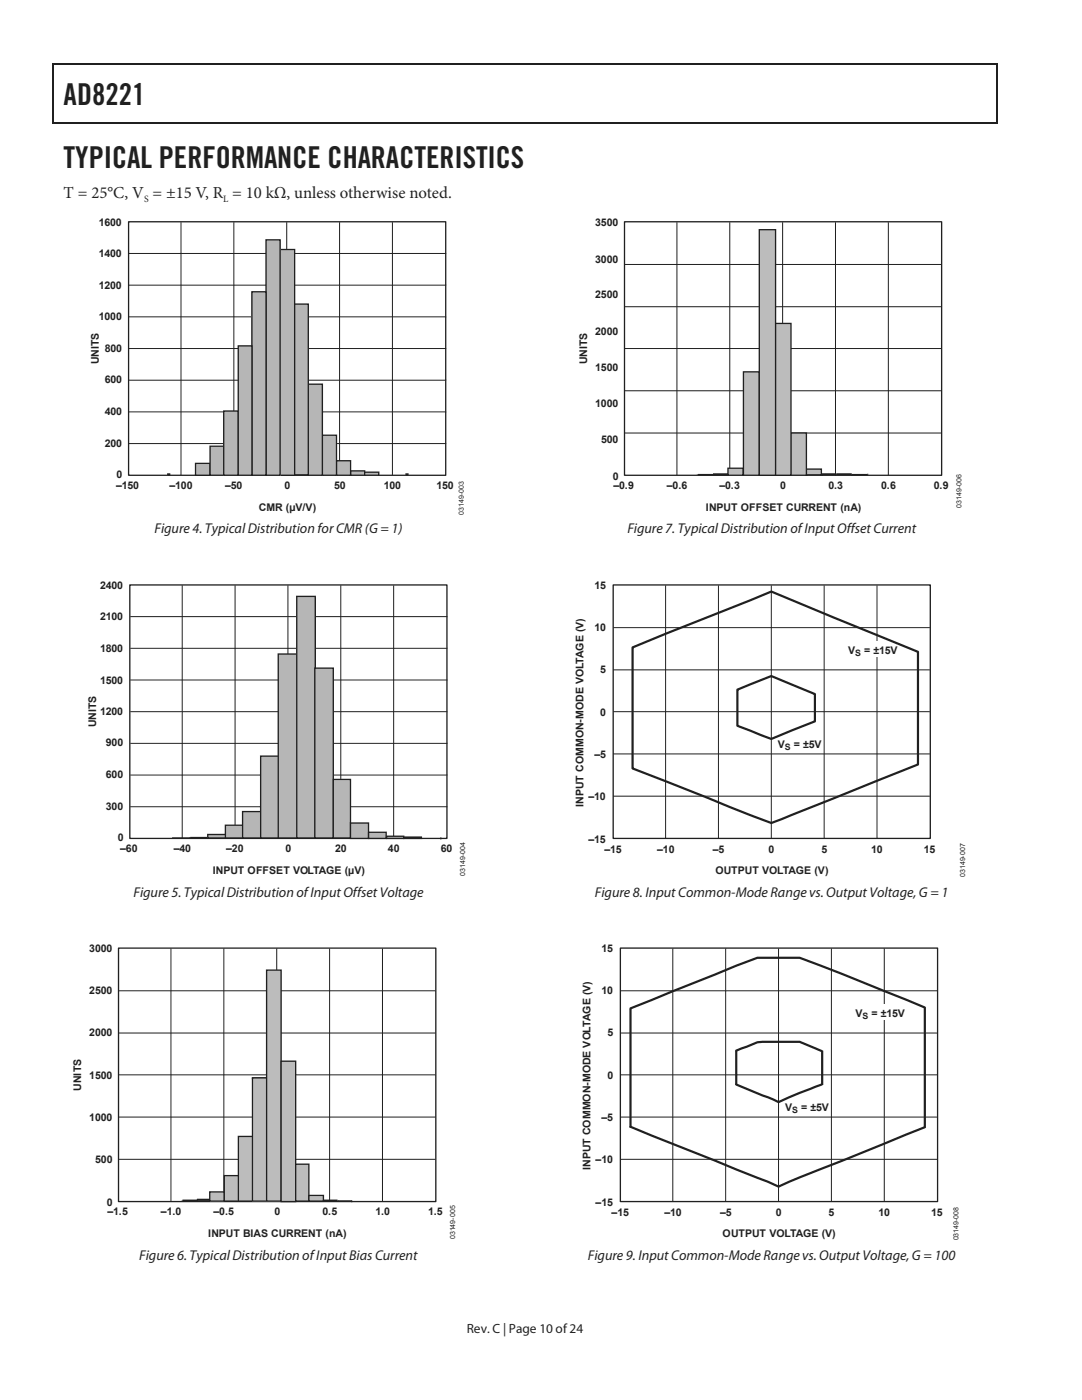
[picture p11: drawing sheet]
<svg xmlns="http://www.w3.org/2000/svg" width="216mm" height="279mm" viewBox="0 0 216 279" stroke-linecap="round" stroke-linejoin="round" font-family="sans-serif">
<g fill="#231f20">
<path d="M10.5 12.7h.3v1h-.3z" fill-rule="evenodd"/>
<path d="M10.5 12.7h.3v.3h-.3z" fill-rule="evenodd"/>
</g>
<path d="M10.8 12.8h122.5" fill="none" stroke="#231f20" stroke-width=".25"/>
<path d="M133.3 12.7h.3v.3h-.3z" fill-rule="evenodd" fill="#231f20"/>
<path d="M133.6 12.8h65.2" fill="none" stroke="#231f20" stroke-width=".25"/>
<g fill="#231f20">
<path d="M198.8 12.7h.2v1h-.2z" fill-rule="evenodd"/>
<path d="M198.8 12.7h.2v.3h-.2z" fill-rule="evenodd"/>
</g>
<path d="M10.7 13.7v10.7" fill="none" stroke="#231f20" stroke-width=".25"/>
<g fill="#231f20">
<path d="M10.5 24.4h.3v.2h-.3z" fill-rule="evenodd"/>
<path d="M10.5 24.4h.3v.2h-.3z" fill-rule="evenodd"/>
</g>
<path d="M10.8 24.5h122.5" fill="none" stroke="#231f20" stroke-width=".25"/>
<path d="M133.1 24.4h.2v.2h-.2z" fill-rule="evenodd" fill="#231f20"/>
<path d="M198.9 13.7v10.7M133.3 24.5h65.5" fill="none" stroke="#231f20" stroke-width=".25"/>
<g fill="#231f20">
<path d="M198.8 24.4h.2v.2h-.2z" fill-rule="evenodd"/>
<path d="M198.8 24.4h.2v.2h-.2z" fill-rule="evenodd"/>
</g>
<path d="M25.7 50.6h63.3M25.7 56.9h63.3M36.1 44.4v50.4M46.7 44.4v50.4M57.2 44.4v50.4M67.8 44.4v50.4M78.3 44.4v50.4M25.7 63.2h63.3M25.7 69.6h63.3M25.7 75.9h63.3M25.7 82.2h63.3M25.7 88.5h63.3" fill="none" stroke="#231f20" stroke-width=".2"/>
<path d="M25.7 44.3h63.2v50.5h-63.2z" fill="none" stroke="#231f20" stroke-width=".26"/>
<path d="M39 92.5h2.9v2.3h-2.9z" fill="#b5b6b9"/>
<path d="M39 92.5h2.9v2.3h-2.9z" fill="none" stroke="#231f20" stroke-width=".26"/>
<path d="M41.9 89.1h2.8v5.7h-2.8z" fill="#b5b6b9"/>
<path d="M41.9 89.1h2.8v5.7h-2.8z" fill="none" stroke="#231f20" stroke-width=".26"/>
<path d="M44.6 82h2.9v12.8h-2.9z" fill="#b5b6b9"/>
<path d="M44.6 82h2.9v12.8h-2.9z" fill="none" stroke="#231f20" stroke-width=".26"/>
<path d="M72.6 94.2h3v.6h-3z" fill="#b5b6b9"/>
<path d="M72.6 94.2h3v.6h-3z" fill="none" stroke="#231f20" stroke-width=".26"/>
<path d="M70 94h2.8v.8h-2.8z" fill="#b5b6b9"/>
<path d="M70 94h2.8v.8h-2.8z" fill="none" stroke="#231f20" stroke-width=".26"/>
<path d="M67.1 92h2.9v2.8h-2.9z" fill="#b5b6b9"/>
<path d="M67.1 92h2.9v2.8h-2.9z" fill="none" stroke="#231f20" stroke-width=".26"/>
<path d="M64.3 86.9h2.8v7.9h-2.8z" fill="#b5b6b9"/>
<path d="M64.3 86.9h2.8v7.9h-2.8z" fill="none" stroke="#231f20" stroke-width=".26"/>
<path d="M61.5 76.7h2.8v18.1h-2.8z" fill="#b5b6b9"/>
<path d="M61.5 76.7h2.8v18.1h-2.8z" fill="none" stroke="#231f20" stroke-width=".26"/>
<path d="M58.7 60.7h2.8v34.1h-2.8z" fill="#b5b6b9"/>
<path d="M58.7 60.7h2.8v34.1h-2.8z" fill="none" stroke="#231f20" stroke-width=".26"/>
<path d="M55.9 49.8h2.9v45h-2.9z" fill="#b5b6b9"/>
<path d="M55.9 49.8h2.9v45h-2.9z" fill="none" stroke="#231f20" stroke-width=".26"/>
<path d="M53.1 47.9h2.8v46.9h-2.8z" fill="#b5b6b9"/>
<path d="M53.1 47.9h2.8v46.9h-2.8z" fill="none" stroke="#231f20" stroke-width=".26"/>
<path d="M50.3 58.2h2.8v36.6h-2.8z" fill="#b5b6b9"/>
<path d="M50.3 58.2h2.8v36.6h-2.8z" fill="none" stroke="#231f20" stroke-width=".26"/>
<path d="M47.5 69h2.8v25.8h-2.8z" fill="#b5b6b9"/>
<path d="M47.5 69h2.8v25.8h-2.8zM25.9 116.7h63.3v50.6h-63.3zM34.3 167.2h3.6M37.9 167.1h3.6" fill="none" stroke="#231f20" stroke-width=".26"/>
<path d="M36.4 116.8v50.5M46.9 116.8v50.5M57.5 116.8v50.5M68 116.8v50.5M78.5 116.8v50.5M26 123.1h63.3M26 129.4h63.3M26 135.7h63.3M26 142h63.3M26 148.4h63.3M26 154.7h63.3M26 161h63.3" fill="none" stroke="#231f20" stroke-width=".2"/>
<path d="M62.8 119.2v48.1M37.9 167.1v.2M80.7 167.1v.2" fill="none" stroke="#231f20" stroke-width=".44"/>
<path d="M41.5 166.5h3.6v.7h-3.6z" fill="#b5b6b9"/>
<path d="M41.5 166.5h3.6v.7h-3.6z" fill="none" stroke="#231f20" stroke-width=".26"/>
<path d="M45 164.7h3.5v2.5h-3.5z" fill="#b5b6b9"/>
<path d="M45 164.7h3.5v2.5h-3.5z" fill="none" stroke="#231f20" stroke-width=".26"/>
<path d="M48.4 162h3.7v5.2h-3.7z" fill="#b5b6b9"/>
<path d="M48.4 162h3.7v5.2h-3.7z" fill="none" stroke="#231f20" stroke-width=".26"/>
<path d="M52 150.9h3.6v16.3h-3.6z" fill="#b5b6b9"/>
<path d="M52 150.9h3.6v16.3h-3.6z" fill="none" stroke="#231f20" stroke-width=".26"/>
<path d="M55.5 130.5h3.7v36.7h-3.7z" fill="#b5b6b9"/>
<path d="M55.5 130.5h3.7v36.7h-3.7z" fill="none" stroke="#231f20" stroke-width=".26"/>
<path d="M59.2 119h3.7v48.2h-3.7z" fill="#b5b6b9"/>
<path d="M59.2 119h3.7v48.2h-3.7z" fill="none" stroke="#231f20" stroke-width=".26"/>
<path d="M62.8 133.3h3.7v33.9h-3.7z" fill="#b5b6b9"/>
<path d="M62.8 133.3h3.7v33.9h-3.7z" fill="none" stroke="#231f20" stroke-width=".26"/>
<path d="M66.5 155.6h3.4v11.6h-3.4z" fill="#b5b6b9"/>
<path d="M66.5 155.6h3.4v11.6h-3.4z" fill="none" stroke="#231f20" stroke-width=".26"/>
<path d="M69.9 164.3h3.6v3h-3.6z" fill="#b5b6b9"/>
<path d="M69.9 164.3h3.6v3h-3.6z" fill="none" stroke="#231f20" stroke-width=".26"/>
<path d="M73.5 166.1h3.6v1.2h-3.6z" fill="#b5b6b9"/>
<path d="M73.5 166.1h3.6v1.2h-3.6zM77.1 166.9h3.5v.4h-3.5zM80.6 167.1h3.5v.2h-3.5zM23.6 189.2h63.4v50.6h-63.4z" fill="none" stroke="#231f20" stroke-width=".26"/>
<path d="M77.1 167.1h3.5" fill="none" stroke="#b5b6b9" stroke-width=".44"/>
<path d="M80.6 167.2h3.5" fill="none" stroke="#b5b6b9" stroke-width=".26"/>
<path d="M23.6 197.7h63.3M34.1 189.3v50.5M44.7 189.3v50.5M55.2 189.3v50.5M65.8 189.3v50.5M76.3 189.3v50.5M23.6 206.2h63.3M23.6 214.5h63.3M23.6 222.9h63.3M23.6 231.4h63.3" fill="none" stroke="#231f20" stroke-width=".2"/>
<path d="M93.2 208.1h3.2v10.5h-3.2z" fill="#fff"/>
<path d="M50.5 215.2h2.8M39.3 239.6l-2.9 .1M42 239.4h-2.7v.3M64.4 239.6l3 .1" fill="none" stroke="#231f20" stroke-width=".44"/>
<path d="M67.4 239.7h2.7" fill="none" stroke="#231f20" stroke-width=".35"/>
<path d="M41.9 237.9h2.9v1.8h-2.9z" fill="#bbbcbe"/>
<path d="M41.9 237.9h2.9v1.8h-2.9z" fill="none" stroke="#231f20" stroke-width=".26"/>
<path d="M44.8 234.6h2.9v5.1h-2.9z" fill="#bbbcbe"/>
<path d="M44.8 234.6h2.9v5.1h-2.9z" fill="none" stroke="#231f20" stroke-width=".26"/>
<path d="M47.6 226.8h2.9v12.9h-2.9z" fill="#bbbcbe"/>
<path d="M47.6 226.8h2.9v12.9h-2.9z" fill="none" stroke="#231f20" stroke-width=".26"/>
<path d="M50.4 215.1h2.9v24.6h-2.9z" fill="#bbbcbe"/>
<path d="M50.4 215.1h2.9v24.6h-2.9z" fill="none" stroke="#231f20" stroke-width=".26"/>
<path d="M53.2 193.6h2.9v46.1h-2.9z" fill="#bbbcbe"/>
<path d="M53.2 193.6h2.9v46.1h-2.9z" fill="none" stroke="#231f20" stroke-width=".26"/>
<path d="M56.1 211.8h2.9v28h-2.9z" fill="#bbbcbe"/>
<path d="M56.1 211.8h2.9v28h-2.9z" fill="none" stroke="#231f20" stroke-width=".26"/>
<path d="M59 232.3h2.6v7.4h-2.6z" fill="#bbbcbe"/>
<path d="M59 232.3h2.6v7.4h-2.6z" fill="none" stroke="#231f20" stroke-width=".26"/>
<path d="M61.6 238.6h2.9v1.1h-2.9z" fill="#bbbcbe"/>
<path d="M124.6 44.3h63.3v50.5h-63.3zM61.6 238.6h2.9v1.1h-2.9z" fill="none" stroke="#231f20" stroke-width=".26"/>
<path d="M124.6 52.8h63.2M135.1 44.3v50.5M145.6 44.3v50.5M156.2 44.3v50.5M166.7 44.3v50.5M177.3 44.3v50.5M124.6 61.2h63.2M124.6 78h63.2M124.6 69.6h63.2M124.6 86.4h63.2" fill="none" stroke="#231f20" stroke-width=".2"/>
<path d="M139.3 94.7v.1M145.4 94.7l-3.1 .1M145.4 93.4v1.4M163.8 94.7l6.2 .1M166.9 94.7v.1" fill="none" stroke="#231f20" stroke-width=".44"/>
<path d="M139.3 94.8h3M170 94.8h3" fill="none" stroke="#231f20" stroke-width=".35"/>
<path d="M160.8 93.6h3.1v1.2h-3.1z" fill="#bbbcbe"/>
<path d="M160.8 93.6h3.1v1.2h-3.1z" fill="none" stroke="#231f20" stroke-width=".26"/>
<path d="M157.7 86.4h3.2v8.4h-3.2z" fill="#bbbcbe"/>
<path d="M157.7 86.4h3.2v8.4h-3.2z" fill="none" stroke="#231f20" stroke-width=".26"/>
<path d="M154.7 64.5h3.1v30.3h-3.1z" fill="#bbbcbe"/>
<path d="M154.7 64.5h3.1v30.3h-3.1z" fill="none" stroke="#231f20" stroke-width=".26"/>
<path d="M148.3 74.2h3.2v20.6h-3.2z" fill="#bbbcbe"/>
<path d="M148.3 74.2h3.2v20.6h-3.2z" fill="none" stroke="#231f20" stroke-width=".26"/>
<path d="M145.3 93.4h3v1.4h-3z" fill="#bbbcbe"/>
<path d="M145.3 93.4h3v1.4h-3z" fill="none" stroke="#231f20" stroke-width=".26"/>
<path d="M151.5 45.8h3.3v49h-3.3z" fill="#bbbcbe"/>
<path d="M151.5 45.8h3.3v49h-3.3zM122.4 116.7h63.2v50.6h-63.2z" fill="none" stroke="#231f20" stroke-width=".26"/>
<path d="M132.8 116.8v50.5M143.4 116.8v50.5M153.9 116.8v50.5M164.5 116.8v50.5M175 116.8v50.5M122.4 133.7h63.1M122.4 125.3h63.1M122.4 150.5h63.1M122.4 158.9h63.1M122.4 142h63.1" fill="none" stroke="#231f20" stroke-width=".2"/>
<path d="M168.3 128h11.8v3.1h-11.8z" fill="#fff"/>
<path d="M126.2 129.2l27.7-11.1 29.3 12v22.5l-29.3 11.6-27.7-10.8zM147.1 137.6l6.8-2.7 8.7 3.6v5.5l-8.7 3.5-6.8-2.7z" fill="none" stroke="#231f20" stroke-width=".44"/>
<path d="M123.8 197.7h63.2M134.2 189.3v50.5M144.8 189.3v50.5M155.3 189.3v50.5M165.9 189.3v50.5M176.4 189.3v50.5M123.8 206.2h63.2M123.8 214.5h63.2M123.8 222.9h63.2M123.8 231.4h63.2" fill="none" stroke="#231f20" stroke-width=".2"/>
<path d="M123.8 189.2h63.3v50.6h-63.3z" fill="none" stroke="#231f20" stroke-width=".26"/>
<path d="M169.8 200.5h11.7v3.1h-11.7z" fill="#fff"/>
<path d="M125.8 201.2l25.3-10.1h8.5l8.5 3.3 12.7 5.1 3.7 1.6v23.9M125.8 201.3v23.7M146.9 216.4l8.4 3.6 4.3-1.9 4.4-1.7M164 209.8l-4.4-1.9-8.5 .1-3.1 1.2-1.1 .5v6.8M164.1 209.7v6.8M125.8 224.9l27.4 10.9 2.1 1 4.3-1.8 24.9-10" fill="none" stroke="#231f20" stroke-width=".44"/>
<g font-size="6" fill="#231f20">
<text x="12.7" y="20.9">AD8221</text>
<text x="12.7" y="33.6">TYPICAL PERFORMANCE CHARACTERISTICS</text>
</g>
<text font-size="3.3" fill="#231f20" x="12.7" y="39.5">T = 25°C, V = ±15 V, R = 10 kΩ, unless otherwise noted.</text>
<g font-size="2.8" fill="#231f20">
<text x="30.8" y="106.5">Figure 4. Typical Distribution for CMR (G = 1)</text>
<text x="125.2" y="106.5">Figure 7. Typical Distribution of Input Offset Current</text>
<text x="26.6" y="178.9">Figure 5. Typical Distribution of Input Offset Voltage</text>
<text x="118.7" y="178.9">Figure 8. Input Common-Mode Range vs. Output Voltage, G = 1</text>
<text x="27.8" y="251.5">Figure 6. Typical Distribution of Input Bias Current</text>
<text x="117.3" y="251.5">Figure 9. Input Common-Mode Range vs. Output Voltage, G = 100</text>
</g>
<text font-size="2.7" fill="#231f20" x="93.1" y="266">Rev. C | Page 10 of 24</text>
<g font-size="2.1" fill="#231f20">
<text x="19.7" y="45">1600</text>
<text x="118.8" y="45.1">3500</text>
<text x="19.7" y="51.3">1400</text>
<text x="118.8" y="52.4">3000</text>
<text x="19.7" y="57.7">1200</text>
<text x="118.8" y="59.6">2500</text>
<text x="19.7" y="63.9">1000</text>
<text x="20.9" y="70.2">800</text>
<text x="118.8" y="66.8">2000</text>
<text x="19.7" y="72.7" transform="rotate(-90 19.7 72.7)">UNITS</text>
<text x="20.9" y="76.5">600</text>
<text x="117.2" y="72.7" transform="rotate(-90 117.2 72.7)">UNITS</text>
<text x="118.8" y="74">1500</text>
<text x="20.9" y="82.8">400</text>
<text x="118.8" y="81.3">1000</text>
<text x="20.9" y="89.1">200</text>
<text x="119.9" y="88.4">500</text>
<text x="23.2" y="95.4">0</text>
<text x="122.3" y="95.7">0</text>
<text x="23.2" y="97.6">–150</text>
<text x="33.8" y="97.6">–100</text>
<text x="44.9" y="97.6">–50</text>
<text x="51.7" y="101.9">CMR (µV/V)</text>
<text x="56.7" y="97.6">0</text>
<text x="66.7" y="97.6">50</text>
<text x="76.6" y="97.6">100</text>
<text x="87.1" y="97.6">150</text>
<text x="122.4" y="97.6">–0.9</text>
<text x="133.1" y="97.6">–0.6</text>
<text x="140.9" y="101.9">INPUT OFFSET CURRENT (nA)</text>
<text x="143.6" y="97.6">–0.3</text>
<text x="155.7" y="97.6">0</text>
<text x="165.3" y="97.6">0.3</text>
<text x="175.8" y="97.6">0.6</text>
<text x="186.4" y="97.6">0.9</text>
<text x="20" y="117.5">2400</text>
<text x="118.6" y="117.5">15</text>
<text x="20" y="123.8">2100</text>
<text x="118.6" y="125.9">10</text>
<text x="20" y="130.1">1800</text>
<text x="169.2" y="130.4">V</text>
<text x="172.4" y="130.4">= ±15V</text>
<text x="20" y="136.4">1500</text>
<text x="119.8" y="134.4">5</text>
<text x="20" y="142.7">1200</text>
<text x="119.8" y="142.8">0</text>
<text x="19.2" y="145.2" transform="rotate(-90 19.2 145.2)">UNITS</text>
<text x="21.1" y="149">900</text>
<text x="155.2" y="149.2">V</text>
<text x="158.4" y="149.2">= ±5V</text>
<text x="21.1" y="155.3">600</text>
<text x="118.6" y="151.3">–5</text>
<text x="21.1" y="161.6">300</text>
<text x="116.4" y="161" transform="rotate(-90 116.4 161)">INPUT COMMON-MODE VOLTAGE (V)</text>
<text x="117.4" y="159.7">–10</text>
<text x="23.5" y="167.9">0</text>
<text x="24" y="170.1">–60</text>
<text x="34.7" y="170.1">–40</text>
<text x="45.1" y="170.1">–20</text>
<text x="57" y="170.1">0</text>
<text x="66.9" y="170.1">20</text>
<text x="77.4" y="170.1">40</text>
<text x="87.9" y="170.1">60</text>
<text x="117.4" y="168.1">–15</text>
<text x="120.6" y="170.3">–15</text>
<text x="131.1" y="170.3">–10</text>
<text x="142.3" y="170.3">–5</text>
<text x="153.4" y="170.3">0</text>
<text x="163.9" y="170.3">5</text>
<text x="173.8" y="170.3">10</text>
<text x="184.4" y="170.3">15</text>
<text x="42.5" y="174.4">INPUT OFFSET VOLTAGE (µV)</text>
<text x="142.8" y="174.4">OUTPUT VOLTAGE (V)</text>
<text x="17.8" y="190">3000</text>
<text x="120" y="190">15</text>
<text x="17.8" y="198.4">2500</text>
<text x="120" y="198.4">10</text>
<text x="170.7" y="202.9">V</text>
<text x="173.9" y="202.9">= ±15V</text>
<text x="17.8" y="206.8">2000</text>
<text x="121.2" y="206.9">5</text>
<text x="17.8" y="215.3">1500</text>
<text x="121.2" y="215.3">0</text>
<text x="16.2" y="217.6" transform="rotate(-90 16.2 217.6)">UNITS</text>
<text x="156.7" y="221.7">V</text>
<text x="159.9" y="221.7">= ±5V</text>
<text x="17.8" y="223.7">1000</text>
<text x="120" y="223.7">–5</text>
<text x="19" y="232.2">500</text>
<text x="117.8" y="233.5" transform="rotate(-90 117.8 233.5)">INPUT COMMON-MODE VOLTAGE (V)</text>
<text x="118.9" y="232.2">–10</text>
<text x="21.3" y="240.6">0</text>
<text x="21.4" y="242.5">–1.5</text>
<text x="32.1" y="242.5">–1.0</text>
<text x="42.6" y="242.5">–0.5</text>
<text x="54.8" y="242.5">0</text>
<text x="64.4" y="242.5">0.5</text>
<text x="74.9" y="242.5">1.0</text>
<text x="85.4" y="242.5">1.5</text>
<text x="118.9" y="240.6">–15</text>
<text x="122" y="242.8">–15</text>
<text x="132.6" y="242.8">–10</text>
<text x="143.7" y="242.8">–5</text>
<text x="154.8" y="242.8">0</text>
<text x="165.3" y="242.8">5</text>
<text x="175.3" y="242.8">10</text>
<text x="185.8" y="242.8">15</text>
<text x="41.6" y="246.9">INPUT BIAS CURRENT (nA)</text>
<text x="144.2" y="246.9">OUTPUT VOLTAGE (V)</text>
</g>
<g font-size="1.9" fill="#231f20">
<text x="28.7" y="40.3">S</text>
<text x="44.5" y="40.3">L</text>
</g>
<g font-size="1.8" fill="#231f20">
<text x="170.7" y="131">S</text>
<text x="156.6" y="149.7">S</text>
<text x="172.1" y="203.4">S</text>
<text x="158.1" y="222.2">S</text>
</g>
<g font-size="1.4" fill="#231f20">
<text x="191.8" y="101.4" transform="rotate(-90 191.8 101.4)">03149-006</text>
<text x="92.5" y="102.7" transform="rotate(-90 92.5 102.7)">03149-003</text>
<text x="92.8" y="174.9" transform="rotate(-90 92.8 174.9)">03149-004</text>
<text x="192.6" y="175.1" transform="rotate(-90 192.6 175.1)">03149-007</text>
<text x="90.8" y="247.3" transform="rotate(-90 90.8 247.3)">03149-005</text>
<text x="191.2" y="247.6" transform="rotate(-90 191.2 247.6)">03149-008</text>
</g>
</svg>
